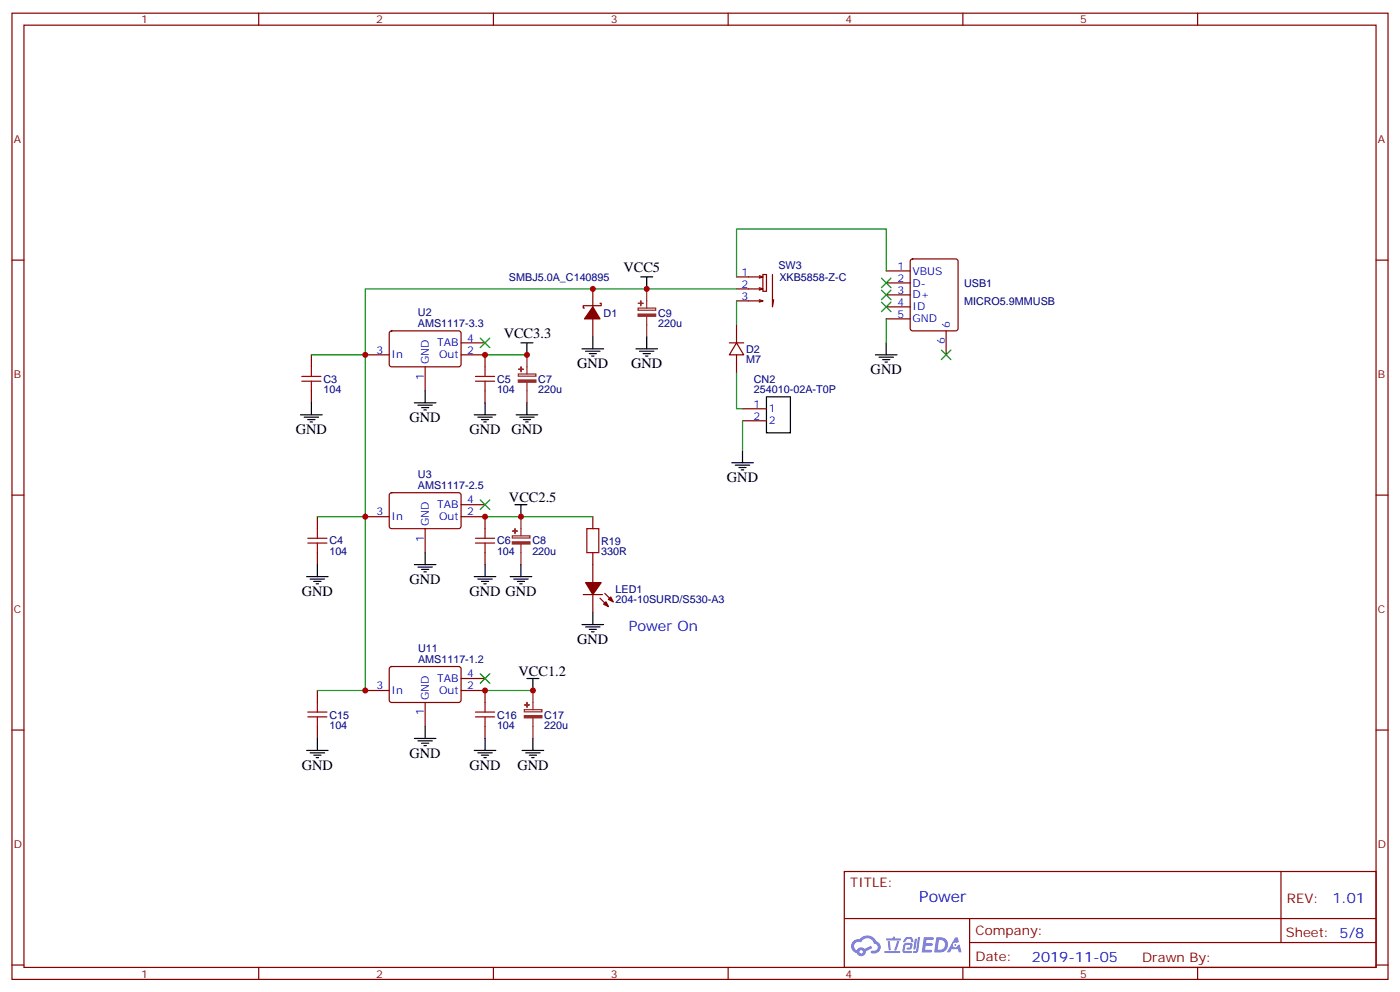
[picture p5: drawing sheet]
<svg xmlns="http://www.w3.org/2000/svg" width="412mm" height="292mm" viewBox="0 0 412 292" stroke-linecap="round" stroke-linejoin="round" font-family="sans-serif">
<g fill="none" stroke="#870000" stroke-width=".35">
<path d="M3.5 3.9h405.4v284.3h-405.4zM7.1 7.4h398.2v277.3h-398.2zM76.2 3.9v3.5M145.3 3.9v3.5M214.5 3.9v3.5M283.6 3.9v3.5M352.8 3.9v3.5M3.5 76.6h3.6M405.3 76.6h3.6M3.5 145.7h3.6M405.3 145.7h3.6M3.5 214.8h3.6"/>
<path d="M405.3 214.8h3.6M248.7 256.5h156.6v28.2h-156.6zM377.3 256.5v20.9M248.7 270.3h156.5M285.6 277.4h119.6M285.6 270.3v14.1M3.5 284h3.6M76.2 284.7v3.5M145.3 284.7v3.5M214.5 284.7v3.5M283.6 284.7v3.5M352.8 284.7v3.5"/>
<path d="M405.3 284h3.6"/>
</g>
<g fill="#5487ff">
<path d="M272.1 275.8h2.6l.3 .2-.1 .6h-2l-.1 .9h1.6l.4 .4-.4 .4h-1.7l-.2 1.2 1.8 .1 .3 .3-.2 .3-2.9 .1z"/>
<path d="M281.4 275.9h.7l.4 1.3-.7 .3a.74 .74 0 0 0-1.1 .3 .74 .74 0 0 0 .5 1 .74 .74 0 0 0 .9-.6l.5-.3 .7 2.3h-.9l-.2-.9h-1.9l-.5 .9h-.9z"/>
<path d="M269.5 276.2h.6l-.4 3a.31 .31 0 0 1-.3 .2 .31 .31 0 0 1-.3-.3z"/>
<path d="M270.4 275.8h.6l-.5 3.9a.89 .89 0 0 1-.7 .7 .89 .89 0 0 1-.9-.3l1-.4z"/>
<path d="M266.8 275.9l.6-.2 1.2 .2 .5 1.2-.6 .2-.4-1-1 .2a.95 .95 0 0 1-1 .8l-.1-.2z"/>
<path d="M266.4 277.6l1.8-.2a1.04 1.04 0 0 1 .6 1.1 1.04 1.04 0 0 1-.8 .9h-.7a.29 .29 0 0 1-.3-.3 .29 .29 0 0 1 .3-.2l.7-.1 .2-.8-1.4 .1-.4 1.7 1.9 .1a.29 .29 0 0 1 .3 .3 .29 .29 0 0 1-.3 .3l-2-.1-.4-.2 .2-2.1z"/>
<path d="M260.5 279.9h4.4a.3 .3 0 0 1 .3 .3 .3 .3 0 0 1-.3 .3h-4.3z"/>
<path d="M264.3 276.9h.6l-.5 1.7a1.02 1.02 0 0 1-.7 1.2l-.2-.3z"/>
<path d="M261.5 277h.6l.3 2.4-.3 .3-.3-.2z"/>
<path d="M261.1 276.2h1.9l.2-.6h.5l-.1 .6h1.5a.29 .29 0 0 1 .3 .3 .29 .29 0 0 1-.3 .2h-3.9z"/>
<path d="M275.8 275.8l-.6 4.5h1.4a2.27 2.27 0 0 0 2.7-2.3 2.27 2.27 0 0 0-2.7-2.2zM276.6 276.6a1.5 1.5 0 0 1 1.8 1.5 1.5 1.5 0 0 1-1.9 1.4h-.3z"/>
<path d="M251.4 277a2.09 2.09 0 0 0 1 3.5 1.37 1.37 0 0 0 1.5 .9 1.37 1.37 0 0 0 1.1-1.4l2-1-.5-.7-1.8 .9a1.4 1.4 0 0 0-2.3 .5 1.32 1.32 0 0 1-.6-1.9 1.32 1.32 0 0 1 1.9-.5 2.02 2.02 0 0 1 2-1.2 2.02 2.02 0 0 1 1.8 1.6 1.09 1.09 0 0 1 1.1 1.4 1.09 1.09 0 0 1-1.6 .7 .41 .41 0 0 0-.5 .3 .41 .41 0 0 0 .4 .5 1.89 1.89 0 0 0 2.4-1.2 1.89 1.89 0 0 0-1.2-2.4 2.98 2.98 0 0 0-5-.7l-1 .2zM253.2 280.1a.52 .52 0 0 1 1 0 .52 .52 0 0 1-1 0z"/>
<circle cx="281.4" cy="278.1" r=".28"/>
</g>
<g fill="none" stroke="#870000" stroke-width=".35">
<path d="M261.1 79.7h7M268.3 76.4l.5-.2h12.7l.7 .4v20.1l-.4 .6-13 .1-.6-.5-.1-20zM114.9 97.6l.5-.2h20l.4 .7v9.4l-.7 .4h-20l-.4-.7v-9.1zM174.6 85v5.3M174.6 93.8v5.3M176.7 89.3h.4v.7h-5.3v.7h.4M217 81.5h7.7l-1 .3M217 85h7.7l-1 .4M217 88.5h7.7l-1 .4M217 95.6v5.3M223.7 81.1l1 .4M223.7 84.7l1 .3"/>
<path d="M223.7 88.2l1 .3M224.7 80.8h1.1v4.9h-1.1zM227.5 80.8v9.5l.4-2.1M261.1 83.3h7M261.1 86.8h7M261.1 90.3h7M261.1 93.8h7M278.7 97.4v7M91.7 104.4v3.5M91.7 115v3.5M107.6 104.4h7.1M125.2 107.9v7.1"/>
<path d="M135.8 104.4h7.1v3.5M135.8 100.9h7.1M142.9 115v3.5M214.8 100.9h4.3M217 100.9l2.1 3.5h-4.3zM217 104.4v5.3M218.7 120.3h7.1M218.7 123.8h7.1M93.5 152v3.6M107.6 152h7.1M114.9 145.2l.5-.2h20l.4 .7v9.4l-.7 .5-20-.1-.4-.6v-9.2zM125.2 155.6v7"/>
<path d="M135.8 152h7.1v3.6M135.8 148.5h7.1M174.6 152v3.6M93.5 162.6v3.6M142.9 162.6v3.6M171.8 175h5.6M174.6 162.6v8.8M174.6 175v5.3M176.7 176l2.5 2.5M178.2 174.6l2.4 2.5M114.9 196.4l.5-.3 20 .1 .4 .6v9.5l-.7 .4h-20l-.4-.7v-9.2zM135.8 199.7h7.1"/>
<path d="M93.5 203.2v3.5M93.5 213.8v3.5M107.6 203.2h7.1M125.2 206.7v7.1M135.8 203.2h7.1v3.5M142.9 213.8v3.5"/>
</g>
<g fill="none" stroke="#a10000" stroke-width=".35">
<path d="M88.9 112.2h5.6M88.9 110.8h5.6M91.7 107.9v2.9M91.7 112.2v2.8M140.1 112.2h5.6M140.1 110.8h5.6M142.9 107.9v2.9M142.9 112.2v2.8M90.7 159.8h5.6M90.7 158.4h5.6M93.5 155.6v2.8M93.5 159.8v2.8"/>
<path d="M140.1 159.8h5.6M140.1 158.4h5.6M142.9 155.6v2.8M142.9 159.8v2.8M172.9 155.6h3.5v7h-3.5zM90.7 211h5.6M90.7 209.5h5.6M93.5 206.7v2.8M93.5 211v2.8M140.1 211h5.6M140.1 209.5h5.6M142.9 206.7v2.8"/>
<path d="M142.9 211v2.8"/>
</g>
<g fill="#8c2424" stroke="#8c2424" stroke-width=".35">
<path d="M152.7 111.8h5.2v.7h-5.2z"/>
<path d="M152.8 108.7h1.4z"/>
<path d="M153.5 107.9v1.5z"/>
<path d="M150.9 159.5h5.2v.6h-5.2z"/>
<path d="M151 156.3h1.4z"/>
<path d="M151.7 155.6v1.4z"/>
<path d="M188 92.4h5.1v.7h-5.1z"/>
<path d="M188 89.3h1.4z"/>
<path d="M188.7 88.5l.1 1.5z"/>
<path d="M154.4 210.6h5.2v.6h-5.2z"/>
<path d="M154.5 207.4l1.4 .1z"/>
<path d="M155.2 206.7l.1 1.4z"/>
</g>
<path d="M188 90.7h5.1v.6h-5.1zM190.5 85v5.7M190.5 93.1v6M152.7 110.1h5.2v.6h-5.2zM155.2 104.4v5.7M155.2 112.5v6M150.9 157.7h5.2v.6h-5.2zM153.5 152v5.7M153.5 160.2v6M154.4 208.8h5.2v.7h-5.2zM157 203.2v5.6M157 211.3v6" fill="none" stroke="#8c2424" stroke-width=".35"/>
<g fill="#870000" stroke="#870000" stroke-width=".35">
<path d="M174.6 90.3l2.1 3.5h-4.5z"/>
<path d="M177.8 177.8l.7-.7 .7 1.4z"/>
<path d="M179.2 176.4l.7-.7 .7 1.4z"/>
<path d="M172.5 171.4h4.6l-2.5 3.6z"/>
</g>
<g fill="none" stroke="#000" stroke-width=".35">
<path d="M174.6 99.1v3.6M188.7 81.5h3.6M190.5 81.5v3.5M190.5 99.1v3.6M91.7 118.5v3.6M122.1 118.5h6.3M123.1 119.2h4.3M124.2 119.9h2.1M125.2 115v3.5M142.9 118.5v3.6M153.5 100.9h3.5M155.2 100.9v3.5"/>
<path d="M155.2 118.5v3.6M171.4 102.7h6.4M172.5 103.4h4.2M173.6 104.1h2.1M174.3 104.8h.7M187.3 102.7h6.4M188.4 103.4h4.2M189.4 104.1h2.2M190.1 104.8h.8M225.8 116.8h7v10.6h-7zM257.9 104.4h6.3M258.9 105.1h4.3"/>
<path d="M260 105.8h2.1M260.7 106.5h.7M261.1 100.9v3.5M88.5 122.1h6.4M89.6 122.8h4.2M90.7 123.5h2.1M91.4 124.2h.7M124.9 120.6h.7M139.7 122.1h6.3M140.8 122.8h4.2M141.8 123.5h2.1M142.5 124.2h.7"/>
<path d="M152 122.1h6.4M153.1 122.8h4.2M154.2 123.5h2.1M154.9 124.2h.7M215.5 136.2h6.4M216.6 136.9h4.2M217.7 137.6h2.1M218.4 138.3h.7M218.7 132.6v3.6M151.7 148.5h3.5M153.5 148.5v3.5M90.3 169.7h6.4"/>
<path d="M91.4 170.4h4.2M92.4 171.1h2.1M93.1 171.8h.7M93.5 166.2v3.5M122.1 166.2h6.3M123.1 166.9h4.3M124.2 167.6h2.1M124.9 168.3h.7M125.2 162.6v3.6M139.7 169.7h6.3M140.8 170.4h4.2M141.8 171.1h2.1"/>
<path d="M142.5 171.8h.7M142.9 166.2v3.5M150.3 169.7h6.3M151.3 170.4h4.3M152.4 171.1h2.1M153.1 171.8h.7M153.5 166.2v3.5M155.2 199.7h3.5M157 199.7v3.5M171.4 183.8h6.4M172.5 184.5h4.2M173.6 185.2h2.1"/>
<path d="M174.3 185.9h.7M174.6 180.3v3.5M93.5 217.3v3.5M122.1 217.3h6.3M123.1 218h4.3M124.2 218.7h2.1M124.9 219.4h.7M125.2 213.8v3.5M142.9 217.3v3.5M157 217.3v3.5M90.3 220.8h6.4M91.4 221.5h4.2"/>
<path d="M92.4 222.2h2.1M93.1 223h.7M139.7 220.8h6.3M140.8 221.5h4.2M141.8 222.2h2.1M142.5 223h.7M153.8 220.8h6.4M154.9 221.5h4.2M155.9 222.2h2.1M156.6 223h.7"/>
</g>
<path d="M261.1 79.7v-12.3h-44.1v14.1M217 85h-109.4v67h-14.1M217 88.5v7.1M261.1 93.8v7.1M91.7 104.4h15.9M142.9 104.4h12.3M217 109.7v10.6h1.7M218.7 123.8v8.8M107.6 152v51.2h-14.1M142.9 152h31.7M142.9 203.2h14.1" fill="none" stroke="#008700" stroke-width=".35"/>
<g fill="#c00">
<circle cx="107.6" cy="203.2" r=".88"/>
<circle cx="153.5" cy="152" r=".88"/>
<circle cx="142.9" cy="152" r=".88"/>
<circle cx="107.6" cy="152" r=".88"/>
<circle cx="107.6" cy="104.4" r=".88"/>
<circle cx="142.9" cy="104.4" r=".88"/>
<circle cx="155.2" cy="104.4" r=".88"/>
<circle cx="190.5" cy="85" r=".88"/>
<circle cx="174.6" cy="85" r=".88"/>
<circle cx="142.9" cy="203.2" r=".88"/>
<circle cx="157" cy="203.2" r=".88"/>
</g>
<g fill="#c00" stroke="#008700" stroke-width=".35">
<path d="M259.6 81.8l2.9 2.9zM262.5 81.8l-2.9 2.9z"/>
<path d="M259.6 85.4l2.9 2.8zM262.5 85.4l-2.9 2.8z"/>
<path d="M259.6 88.9l2.9 2.8zM262.5 88.9l-2.9 2.8z"/>
<path d="M141.5 99.5l2.8 2.8zM144.3 99.5l-2.8 2.8z"/>
<path d="M141.5 147.1l2.8 2.8zM144.3 147.1l-2.8 2.8z"/>
<path d="M141.5 198.3l2.8 2.8zM144.3 198.3l-2.8 2.8z"/>
<path d="M277.3 103l2.8 2.8zM277.3 105.8l2.8-2.8z"/>
</g>
<text font-size="4.6" fill="#00f" x="270.8" y="265.5">Power</text>
<g font-size="4.2">
<text x="183.6" y="80">VCC5</text>
<text x="148.4" y="99.4">VCC3.3</text>
<text x="170" y="108.3">GND</text>
<text x="185.9" y="108.3">GND</text>
<text x="256.5" y="110.1">GND</text>
<text x="120.6" y="124.2">GND</text>
<text x="87.1" y="127.7">GND</text>
<text x="138.3" y="127.7">GND</text>
<text x="150.6" y="127.7">GND</text>
<text x="214.1" y="141.8">GND</text>
<text x="149.9" y="147.8">VCC2.5</text>
<text x="120.6" y="171.8">GND</text>
<text x="88.9" y="175.3">GND</text>
<text x="138.3" y="175.3">GND GND</text>
<text x="170" y="189.4">GND</text>
<text x="152.8" y="199">VCC1.2</text>
<text x="88.9" y="226.5">GND</text>
<text x="120.6" y="223">GND</text>
<text x="138.3" y="226.5">GND</text>
<text x="152.4" y="226.5">GND</text>
</g>
<g font-size="4.2" fill="#00f">
<text x="185.2" y="185.6">Power On</text>
<text x="392.5" y="265.7">1.01</text>
<text x="304" y="283.1">2019-11-05</text>
</g>
<g font-size="3.9" fill="#800">
<text x="250.5" y="261.1">TITLE:</text>
<text x="379.1" y="265.7">REV:</text>
<text x="287.4" y="275.3">Company:</text>
<text x="378.7" y="275.9">Sheet: 5/8</text>
<text x="287.4" y="282.9">Date:</text>
<text x="336.4" y="283">Drawn By:</text>
</g>
<g font-size="3.2" fill="#800">
<text x="41.6" y="6.9">1</text>
<text x="110.8" y="6.9">2</text>
<text x="179.9" y="6.9">3</text>
<text x="249.1" y="6.9">4</text>
<text x="318.2" y="6.9">5</text>
<text x="4.1" y="42">A</text>
<text x="405.9" y="42">A</text>
<text x="4.1" y="111.1">B</text>
<text x="405.9" y="111.1">B</text>
<text x="4.1" y="180.3">C</text>
<text x="405.9" y="180.3">C</text>
<text x="4.1" y="249.4">D</text>
<text x="405.9" y="249.4">D</text>
<text x="41.6" y="287.7">1</text>
<text x="110.8" y="287.7">2</text>
<text x="179.9" y="287.7">3</text>
<text x="249.1" y="287.7">4</text>
<text x="318.2" y="287.7">5</text>
</g>
<g font-size="3.2" fill="#000080">
<text x="149.9" y="82.8">SMBJ5.0A_C140895</text>
<text x="229.3" y="79.3">SW3</text>
<text x="229.6" y="82.8">XKB5858-Z-C</text>
<text x="284" y="89.8">MICRO5.9MMUSB</text>
<text x="284" y="84.5">USB1</text>
<text x="123.1" y="93.1">U2</text>
<text x="177.8" y="93.3">D1</text>
<text x="193.9" y="93.3">C9</text>
<text x="123.1" y="96.3">AMS1117-3.3</text>
<text x="193.9" y="96.4">220u</text>
<text x="219.8" y="107">M7</text>
<text x="219.8" y="103.9">D2</text>
<text x="95.2" y="112.6">C3</text>
<text x="146.4" y="112.6">C5</text>
<text x="158.6" y="112.6">C7</text>
<text x="222.1" y="112.7">CN2</text>
<text x="95.2" y="115.8">104</text>
<text x="146.4" y="115.8">104</text>
<text x="158.6" y="115.8">220u</text>
<text x="222.1" y="115.7">254010-02A-T0P</text>
<text x="123.1" y="143.9">AMS1117-2.5</text>
<text x="123.1" y="140.7">U3</text>
<text x="97" y="160.2">C4</text>
<text x="146.4" y="160.2">C6</text>
<text x="156.8" y="160.2">C8</text>
<text x="177.1" y="160.3">R19</text>
<text x="97" y="163.4">104</text>
<text x="146.4" y="163.4">104</text>
<text x="156.8" y="163.4">220u</text>
<text x="177.1" y="163.4">330R</text>
<text x="181.3" y="177.5">204-10SURD/S530-A3</text>
<text x="181.3" y="174.4">LED1</text>
<text x="123.1" y="195.1">AMS1117-1.2</text>
<text x="123.1" y="192">U11</text>
<text x="97" y="214.5">104</text>
<text x="97" y="211.5">C15</text>
<text x="146.4" y="214.5">104</text>
<text x="146.4" y="211.5">C16</text>
<text x="160.3" y="214.5">220u</text>
<text x="160.3" y="211.5">C17</text>
</g>
<g font-size="3.2" fill="#00f">
<text x="218.5" y="81.1">1</text>
<text x="264.3" y="79.4">1</text>
<text x="264.3" y="82.9">2</text>
<text x="268.8" y="80.8">VBUS</text>
<text x="218.5" y="84.7">2</text>
<text x="218.5" y="88.2">3</text>
<text x="264.3" y="86.4">3</text>
<text x="264.3" y="90">4</text>
<text x="268.8" y="84.3">D-</text>
<text x="268.8" y="87.8">D+</text>
<text x="264.3" y="93.5">5</text>
<text x="268.8" y="91.4">ID</text>
<text x="268.8" y="94.9">GND</text>
<text x="128.8" y="102">TAB</text>
<text x="137.6" y="100.5">4</text>
<text x="278.3" y="101.1" transform="rotate(-90 278.3 101.1)">6</text>
<text x="279.8" y="96.7" transform="rotate(-90 279.8 96.7)">6</text>
<text x="110.9" y="104.1">3</text>
<text x="115.4" y="105.5">In</text>
<text x="126.3" y="107.2" transform="rotate(-90 126.3 107.2)">GND</text>
<text x="129.4" y="105.5">Out</text>
<text x="137.6" y="104.1">2</text>
<text x="124.9" y="111.7" transform="rotate(-90 124.9 111.7)">1</text>
<text x="222" y="119.9">1</text>
<text x="222" y="123.5">2</text>
<text x="226.5" y="121.4">1</text>
<text x="226.5" y="124.9">2</text>
<text x="128.8" y="149.6">TAB</text>
<text x="137.6" y="148.2">4</text>
<text x="110.9" y="151.7">3</text>
<text x="115.4" y="153.1">In</text>
<text x="126.3" y="154.9" transform="rotate(-90 126.3 154.9)">GND</text>
<text x="129.4" y="153.1">Out</text>
<text x="137.6" y="151.7">2</text>
<text x="124.9" y="159.4" transform="rotate(-90 124.9 159.4)">1</text>
<text x="110.9" y="202.8">3</text>
<text x="128.8" y="200.7">TAB</text>
<text x="137.6" y="202.8">2</text>
<text x="137.6" y="199.3">4</text>
<text x="115.4" y="204.3">In</text>
<text x="126.3" y="206" transform="rotate(-90 126.3 206)">GND</text>
<text x="129.4" y="204.3">Out</text>
<text x="124.9" y="210.5" transform="rotate(-90 124.9 210.5)">1</text>
</g>
</svg>
